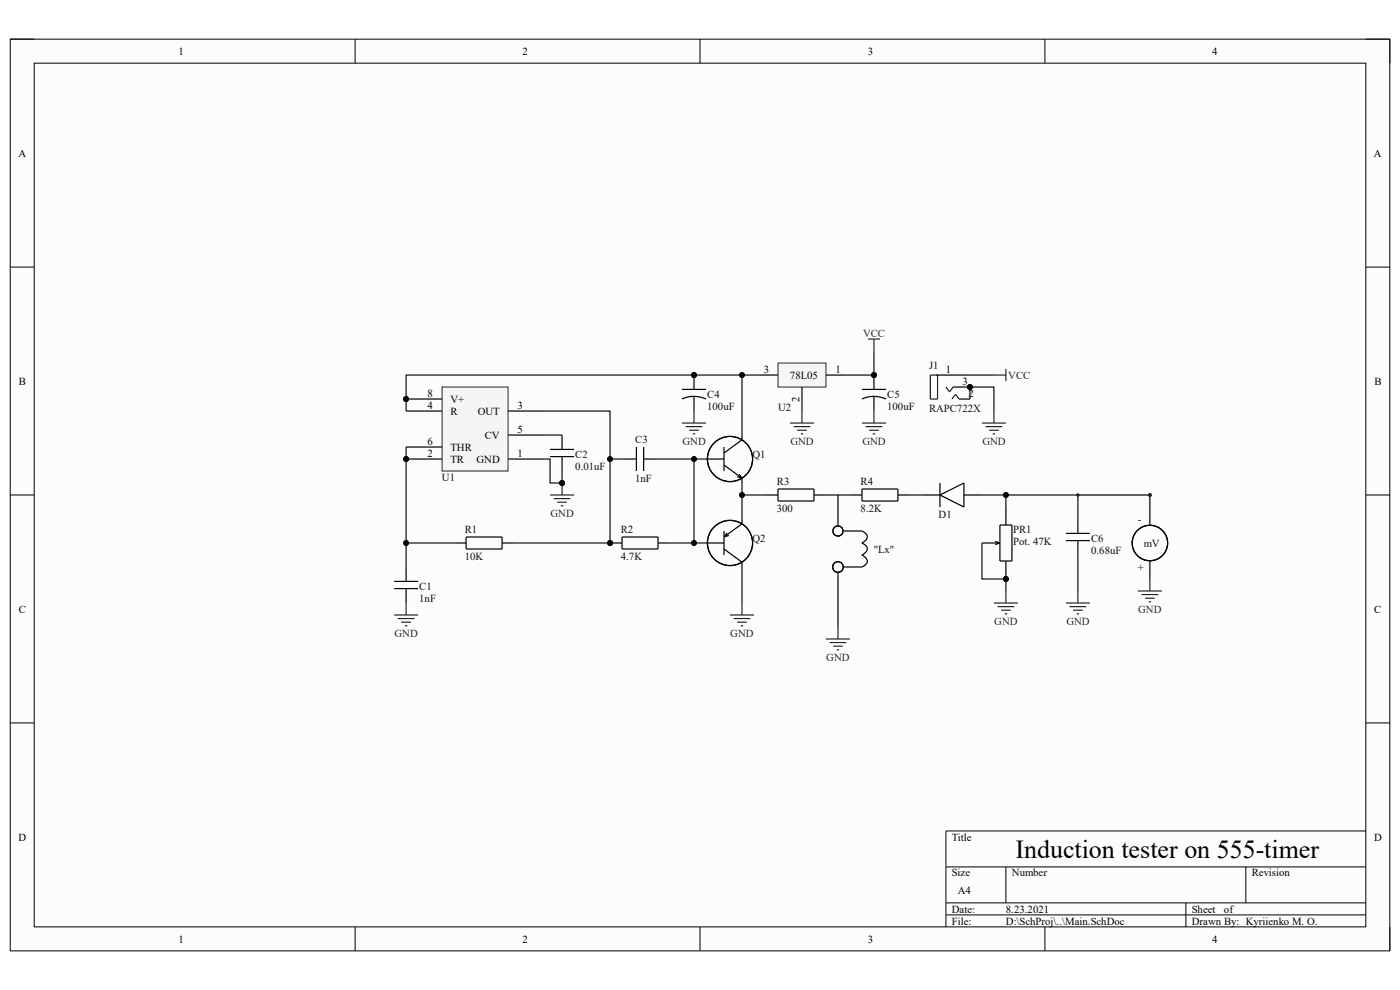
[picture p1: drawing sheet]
<svg xmlns="http://www.w3.org/2000/svg" width="297mm" height="210mm" viewBox="0 0 297 210" stroke-linecap="round" stroke-linejoin="round" font-family="sans-serif">
<path d="M2.2 8.3h292.7v193.4h-292.7z" fill-rule="evenodd" fill="#fcfcfc"/>
<path d="M2.2 8.3h292.7v193.4h-292.7z" fill="none" stroke="#000" stroke-width=".21"/>
<path d="M7.3 13.4h282.5v183.2h-282.5z" fill-rule="evenodd" fill="#fcfcfc"/>
<g fill="none" stroke="#000" stroke-width=".21">
<path d="M2.2 8.3h5.1M7.3 13.4h282.5v183.2h-282.5zM75.3 8.3v5.1M148.5 8.3v5.1M221.7 8.3v5.1M289.8 8.3h5.1v5.1M2.2 56.7h5.1M289.8 56.7h5.1M2.2 105h5.1M289.8 105h5.1M2.2 153.4h5.1M289.8 153.4h5.1"/>
<path d="M289.8 176.3h-89.1v20.3M75.3 196.6v5.1M148.5 196.6v5.1M200.7 183.9h89.1M200.7 191.5h89.1M200.7 194.1h89.1M213.4 183.9v7.6M221.7 196.6v5.1M251.6 191.5v5.1M264.3 183.9v7.6M294.9 196.6v5.1"/>
</g>
<path d="M165.1 77h10.1v5.1h-10.1z" fill-rule="evenodd" fill="#f5f5f5"/>
<path d="M165.1 77h10.1v5.1h-10.1z" fill="none" stroke="#262626" stroke-width=".21"/>
<path d="M161.2 79.6h3.9M175.2 79.6h3.8M170.1 82.1v2.6" fill="none" stroke="#000" stroke-width=".25"/>
<circle cx="147.2" cy="79.6" r=".51" fill="#0e0e0e"/>
<circle cx="147.2" cy="79.6" r=".51" fill="none" stroke="#0e0e0e" stroke-width=".21"/>
<path d="M147.2 79.6v3M144.7 82.6h5.1" fill="none" stroke="#000" stroke-width=".25"/>
<circle cx="147.2" cy="79.6" r=".51" fill="#0e0e0e"/>
<circle cx="147.2" cy="79.6" r=".51" fill="none" stroke="#0e0e0e" stroke-width=".21"/>
<path d="M144.7 84.7a6.2 6.2 0 0 1 5.1 0M147.2 84.1v3.1" fill="none" stroke="#000" stroke-width=".25"/>
<circle cx="185.4" cy="79.6" r=".51" fill="#0e0e0e"/>
<circle cx="185.4" cy="79.6" r=".51" fill="none" stroke="#0e0e0e" stroke-width=".21"/>
<path d="M185.4 79.6v3M182.9 82.6h5.1" fill="none" stroke="#000" stroke-width=".25"/>
<circle cx="185.4" cy="79.6" r=".51" fill="#0e0e0e"/>
<circle cx="185.4" cy="79.6" r=".51" fill="none" stroke="#0e0e0e" stroke-width=".21"/>
<g fill="none" stroke="#000" stroke-width=".25">
<path d="M149.8 97.4h3.8M153.6 94.8v5.1M153.6 98.6l3.8 2.8M157.4 92.3v1l-3.8 2.8M182.9 84.7a6.2 6.2 0 0 1 5.1 0M185.4 84.1v3.1M149.8 115.2h3.8M153.6 112.6v5.1M153.6 116.5l3.8 2.8v1M154.2 113l-.6 .9M154.6 113.6l-1 .3M156.4 101.1l1 .3"/>
<path d="M156.8 100.6l.6 .8M157.4 101.4v1.1M157.4 110.1v1l-3.8 2.8M162.5 105h2.6M165.1 103.7h7.6v2.6h-7.6zM172.7 105h2.5M180.3 105h2.6M182.9 103.7h7.6v2.6h-7.6zM190.5 105h2.6M195.6 105h3.8M199.4 105l5.1-2.5v5.1zM199.4 102.5v5.1"/>
<path d="M204.5 105h3.8"/>
<circle cx="154.9" cy="97.4" r="4.8"/>
<circle cx="154.9" cy="115.2" r="4.8"/>
</g>
<circle cx="213.4" cy="122.8" r=".51" fill="#0e0e0e"/>
<circle cx="213.4" cy="122.8" r=".51" fill="none" stroke="#0e0e0e" stroke-width=".21"/>
<path d="M208.3 115.2h3.8M211.1 114.9l1 .3M212.1 115.2l-1 .3M212.1 111.4h2.6v7.6h-2.6zM213.4 107.6v3.8M213.4 119v3.8" fill="none" stroke="#000" stroke-width=".25"/>
<circle cx="213.4" cy="122.8" r=".51" fill="#0e0e0e"/>
<circle cx="213.4" cy="122.8" r=".51" fill="none" stroke="#0e0e0e" stroke-width=".21"/>
<path d="M132 97.4h3M135 94.8v5.1M136.5 94.8v5.1M136.5 97.4h3.1M226.1 114.7h5.1M226.1 113.2h5.1M228.7 110.1v3.1M228.7 114.7v3" fill="none" stroke="#000" stroke-width=".25"/>
<circle cx="129.4" cy="115.2" r=".51" fill="#0e0e0e"/>
<circle cx="129.4" cy="115.2" r=".51" fill="none" stroke="#0e0e0e" stroke-width=".21"/>
<path d="M129.4 115.2h2.6M132 113.9h7.6v2.6h-7.6zM139.6 115.2h2.5" fill="none" stroke="#000" stroke-width=".25"/>
<circle cx="129.4" cy="115.2" r=".51" fill="#0e0e0e"/>
<circle cx="129.4" cy="115.2" r=".51" fill="none" stroke="#0e0e0e" stroke-width=".21"/>
<circle cx="86.2" cy="84.7" r=".51" fill="#0e0e0e"/>
<circle cx="86.2" cy="84.7" r=".51" fill="none" stroke="#0e0e0e" stroke-width=".21"/>
<circle cx="86.2" cy="97.4" r=".51" fill="#0e0e0e"/>
<circle cx="86.2" cy="97.4" r=".51" fill="none" stroke="#0e0e0e" stroke-width=".21"/>
<path d="M93.8 82.1h14v17.8h-14z" fill-rule="evenodd" fill="#f5f5f5"/>
<path d="M93.8 82.1h14v17.8h-14z" fill="none" stroke="#262626" stroke-width=".21"/>
<path d="M86.2 87.2h7.6M86.2 84.7h7.6" fill="none" stroke="#000" stroke-width=".25"/>
<circle cx="86.2" cy="84.7" r=".51" fill="#0e0e0e"/>
<circle cx="86.2" cy="84.7" r=".51" fill="none" stroke="#0e0e0e" stroke-width=".21"/>
<path d="M86.2 94.8h7.6M86.2 97.4h7.6" fill="none" stroke="#000" stroke-width=".25"/>
<circle cx="86.2" cy="97.4" r=".51" fill="#0e0e0e"/>
<circle cx="86.2" cy="97.4" r=".51" fill="none" stroke="#0e0e0e" stroke-width=".21"/>
<g fill="none" stroke="#000" stroke-width=".25">
<path d="M107.8 97.4h7.6M107.8 87.2h7.6M107.8 92.3h7.6M116.7 96.9h5.1M116.7 95.3h5.1M119.2 92.3v3M119.2 96.9v3M96.3 115.2h2.6M98.9 113.9h7.6v2.6h-7.6zM106.5 115.2h2.6M83.6 124.9h5.1M83.6 123.3h5.1"/>
<path d="M86.2 120.3v3M86.2 124.9v3"/>
</g>
<path d="M182.9 89.7h5.1M183.6 90.5h3.6M184.4 91.3h2M185.2 92h.5M185.4 87.2v2.5" fill="none" stroke="#262626" stroke-width=".25"/>
<circle cx="205.8" cy="82.1" r=".51" fill="#0e0e0e"/>
<circle cx="205.8" cy="82.1" r=".51" fill="none" stroke="#0e0e0e" stroke-width=".21"/>
<path d="M197.4 79.6h1.5v5.1h-1.5zM200.7 82.1l.7 1 .8-1M202 84.7l.7-1.1 .8 1.1" fill="none" stroke="#1c1c1c" stroke-width=".25"/>
<path d="M202.2 82.1h3.6M203.5 84.7h2.3" fill="none" stroke="#000" stroke-width=".25"/>
<circle cx="205.8" cy="82.1" r=".51" fill="#0e0e0e"/>
<circle cx="205.8" cy="82.1" r=".51" fill="none" stroke="#0e0e0e" stroke-width=".21"/>
<path d="M198.6 79.6h7.2" fill="none" stroke="#000" stroke-width=".25"/>
<g fill="none" stroke="#262626" stroke-width=".25">
<path d="M210.9 79.6h2.5M213.4 78.3v2.5M208.3 89.7h5.1M209.1 90.5h3.5M209.8 91.3h2.1M210.6 92h.5M210.9 87.2v2.5M116.7 105h5.1M117.5 105.8h3.5M118.2 106.5h2.1M119 107.3h.5M119.2 102.5v2.5"/>
<path d="M83.6 130.5h5.1M84.4 131.2h3.5M85.1 132h2.1M85.9 132.8h.5M86.2 127.9v2.6M154.9 130.5h5.1M155.6 131.2h3.6M156.4 132h2M157.2 132.8h.5M157.4 127.9v2.6M210.9 127.9h5.1M211.6 128.7h3.6"/>
<path d="M212.4 129.4h2M213.1 130.2h.6M213.4 125.4v2.5M226.1 127.9h5.1M226.9 128.7h3.6M227.7 129.4h2M228.4 130.2h.5M228.7 125.4v2.5"/>
</g>
<circle cx="119.2" cy="102.5" r=".51" fill="#0e0e0e"/>
<circle cx="119.2" cy="102.5" r=".51" fill="none" stroke="#0e0e0e" stroke-width=".21"/>
<g fill="none" stroke="#262626" stroke-width=".25">
<path d="M184.1 71.9h2.6M185.4 71.9v2.6M144.7 89.7h5.1M145.5 90.5h3.5M146.2 91.3h2.1M147 92h.5M147.2 87.2v2.5M167.6 89.7h5.1M168.4 90.5h3.5M169.1 91.3h2.1M169.9 92h.5M170.1 87.2v2.5"/>
<path d="M175.2 135.6h5.1M176 136.3h3.6M176.8 137.1h2M177.5 137.8h.5M177.8 133v2.6"/>
</g>
<g fill="none" stroke="#000" stroke-width=".25">
<path d="M177.8 105v6.4M177.8 121.6v11.4"/>
<circle cx="177.8" cy="112.6" r="1.07"/>
<circle cx="177.8" cy="112.6" r="1.08"/>
<circle cx="177.8" cy="120.3" r="1.13"/>
</g>
<path d="M86.2 94.8v20.4h10.1M228.7 117.7v7.7" fill="none" stroke="#0e0e0e" stroke-width=".25"/>
<circle cx="86.2" cy="97.4" r=".51" fill="#0e0e0e"/>
<circle cx="86.2" cy="97.4" r=".51" fill="none" stroke="#0e0e0e" stroke-width=".21"/>
<circle cx="86.2" cy="115.2" r=".51" fill="#0e0e0e"/>
<circle cx="86.2" cy="115.2" r=".51" fill="none" stroke="#0e0e0e" stroke-width=".21"/>
<path d="M161.2 79.6h-75v7.6" fill="none" stroke="#0e0e0e" stroke-width=".25"/>
<circle cx="157.4" cy="79.6" r=".51" fill="#0e0e0e"/>
<circle cx="157.4" cy="79.6" r=".51" fill="none" stroke="#0e0e0e" stroke-width=".21"/>
<circle cx="147.2" cy="79.6" r=".51" fill="#0e0e0e"/>
<circle cx="147.2" cy="79.6" r=".51" fill="none" stroke="#0e0e0e" stroke-width=".21"/>
<circle cx="86.2" cy="84.7" r=".51" fill="#0e0e0e"/>
<circle cx="86.2" cy="84.7" r=".51" fill="none" stroke="#0e0e0e" stroke-width=".21"/>
<path d="M129.4 97.4v17.8h-20.3" fill="none" stroke="#0e0e0e" stroke-width=".25"/>
<circle cx="129.4" cy="97.4" r=".51" fill="#0e0e0e"/>
<circle cx="129.4" cy="97.4" r=".51" fill="none" stroke="#0e0e0e" stroke-width=".21"/>
<circle cx="129.4" cy="115.2" r=".51" fill="#0e0e0e"/>
<circle cx="129.4" cy="115.2" r=".51" fill="none" stroke="#0e0e0e" stroke-width=".21"/>
<path d="M115.4 97.4h1.3v5.1h2.5" fill="none" stroke="#0e0e0e" stroke-width=".25"/>
<circle cx="119.2" cy="102.5" r=".51" fill="#0e0e0e"/>
<circle cx="119.2" cy="102.5" r=".51" fill="none" stroke="#0e0e0e" stroke-width=".21"/>
<path d="M115.4 87.2h14v10.2h2.6M115.4 92.3h3.8" fill="none" stroke="#0e0e0e" stroke-width=".25"/>
<circle cx="129.4" cy="97.4" r=".51" fill="#0e0e0e"/>
<circle cx="129.4" cy="97.4" r=".51" fill="none" stroke="#0e0e0e" stroke-width=".21"/>
<path d="M139.6 97.4h10.2" fill="none" stroke="#0e0e0e" stroke-width=".25"/>
<circle cx="147.2" cy="97.4" r=".51" fill="#0e0e0e"/>
<circle cx="147.2" cy="97.4" r=".51" fill="none" stroke="#0e0e0e" stroke-width=".21"/>
<path d="M142.1 115.2h7.7" fill="none" stroke="#0e0e0e" stroke-width=".25"/>
<circle cx="147.2" cy="115.2" r=".51" fill="#0e0e0e"/>
<circle cx="147.2" cy="115.2" r=".51" fill="none" stroke="#0e0e0e" stroke-width=".21"/>
<path d="M157.4 105h5.1" fill="none" stroke="#0e0e0e" stroke-width=".25"/>
<circle cx="157.4" cy="105" r=".51" fill="#0e0e0e"/>
<circle cx="157.4" cy="105" r=".51" fill="none" stroke="#0e0e0e" stroke-width=".21"/>
<path d="M185.4 74.5v5.1h-6.4M175.2 105h5.1" fill="none" stroke="#0e0e0e" stroke-width=".25"/>
<circle cx="185.4" cy="79.6" r=".51" fill="#0e0e0e"/>
<circle cx="185.4" cy="79.6" r=".51" fill="none" stroke="#0e0e0e" stroke-width=".21"/>
<path d="M205.8 84.7v-2.6h5.1v5.1M193.1 105h2.5" fill="none" stroke="#0e0e0e" stroke-width=".25"/>
<circle cx="205.8" cy="82.1" r=".51" fill="#0e0e0e"/>
<circle cx="205.8" cy="82.1" r=".51" fill="none" stroke="#0e0e0e" stroke-width=".21"/>
<path d="M205.8 79.6h5.1M208.3 115.2v7.6h5.1v2.6" fill="none" stroke="#0e0e0e" stroke-width=".25"/>
<circle cx="213.4" cy="122.8" r=".51" fill="#0e0e0e"/>
<circle cx="213.4" cy="122.8" r=".51" fill="none" stroke="#0e0e0e" stroke-width=".21"/>
<path d="M208.3 105h5.1" fill="none" stroke="#0e0e0e" stroke-width=".25"/>
<circle cx="213.4" cy="105" r=".51" fill="#0e0e0e"/>
<circle cx="213.4" cy="105" r=".51" fill="none" stroke="#0e0e0e" stroke-width=".21"/>
<path d="M213.4 107.6v-2.6h15.3v5.1" fill="none" stroke="#0e0e0e" stroke-width=".25"/>
<circle cx="213.4" cy="105" r=".51" fill="#0e0e0e"/>
<circle cx="213.4" cy="105" r=".51" fill="none" stroke="#0e0e0e" stroke-width=".21"/>
<path d="M86.2 115.2v5.1" fill="none" stroke="#0e0e0e" stroke-width=".25"/>
<circle cx="86.2" cy="115.2" r=".51" fill="#0e0e0e"/>
<circle cx="86.2" cy="115.2" r=".51" fill="none" stroke="#0e0e0e" stroke-width=".21"/>
<path d="M119.2 99.9v2.6" fill="none" stroke="#0e0e0e" stroke-width=".25"/>
<circle cx="119.2" cy="102.5" r=".51" fill="#0e0e0e"/>
<circle cx="119.2" cy="102.5" r=".51" fill="none" stroke="#0e0e0e" stroke-width=".21"/>
<path d="M147.2 97.4v17.8" fill="none" stroke="#0e0e0e" stroke-width=".25"/>
<circle cx="147.2" cy="97.4" r=".51" fill="#0e0e0e"/>
<circle cx="147.2" cy="97.4" r=".51" fill="none" stroke="#0e0e0e" stroke-width=".21"/>
<circle cx="147.2" cy="115.2" r=".51" fill="#0e0e0e"/>
<circle cx="147.2" cy="115.2" r=".51" fill="none" stroke="#0e0e0e" stroke-width=".21"/>
<path d="M157.4 102.5v7.6M157.4 120.3v7.6" fill="none" stroke="#0e0e0e" stroke-width=".25"/>
<circle cx="157.4" cy="105" r=".51" fill="#0e0e0e"/>
<circle cx="157.4" cy="105" r=".51" fill="none" stroke="#0e0e0e" stroke-width=".21"/>
<path d="M157.4 79.6v12.7" fill="none" stroke="#0e0e0e" stroke-width=".25"/>
<circle cx="157.4" cy="79.6" r=".51" fill="#0e0e0e"/>
<circle cx="157.4" cy="79.6" r=".51" fill="none" stroke="#0e0e0e" stroke-width=".21"/>
<path d="M170.1 84.7v2.5" fill="none" stroke="#0e0e0e" stroke-width=".25"/>
<g fill="none" stroke="#000" stroke-width=".25">
<path d="M179 112.6h3.9l.2 .2a1.26 1.26 0 0 1 .8 1.3 1.26 1.26 0 0 1-1 1.1l.2 .1a1.26 1.26 0 0 1 .8 1.3 1.26 1.26 0 0 1-1 1.1l.1 .1a1.25 1.25 0 0 1 1 1.3 1.25 1.25 0 0 1-1.1 1.2h-3.9M228.7 105h15.2v6.4M243.9 119v3.8"/>
<circle cx="243.9" cy="115.2" r="3.8"/>
</g>
<path d="M241.4 125.4h5.1M242.2 126.1h3.5M242.9 126.9h2.1M243.7 127.7h.5M243.9 122.8v2.6" fill="none" stroke="#262626" stroke-width=".25"/>
<g fill="none" stroke="#1c1c1c" stroke-width=".25">
<circle cx="228.7" cy="105" r=".21"/>
<circle cx="243.9" cy="105" r=".27"/>
<circle cx="244" cy="105" r=".27"/>
</g>
<text font-size="5.5" x="215.4" y="181.9">Induction tester on 555-timer</text>
<g font-size="2.3">
<text x="37.9" y="11.6">1</text>
<text x="110.9" y="11.6">2</text>
<text x="184.1" y="11.6">3</text>
<text x="257.2" y="11.6">4</text>
<text x="3.9" y="33.2">A</text>
<text x="291.5" y="33.2">A</text>
<text x="4" y="81.6">B</text>
<text x="162.1" y="79">3</text>
<text x="167.6" y="80.3">78L05</text>
<text x="177.2" y="79">1</text>
<text x="200.7" y="79">1</text>
<text x="204.2" y="81.6">3</text>
<text x="291.6" y="81.6">B</text>
<text x="90.7" y="86.7">4</text>
<text x="90.7" y="84.2">8</text>
<text x="95.5" y="88">R</text>
<text x="95.5" y="85.4">V+</text>
<text x="101.3" y="88">OUT</text>
<text x="109.8" y="86.7">3</text>
<text x="169.6" y="85.2" transform="rotate(-90 169.6 85.2)">2</text>
<text x="205.5" y="84.2">2</text>
<text x="90.7" y="94.3">6</text>
<text x="95.5" y="95.6">THR</text>
<text x="102.8" y="93">CV</text>
<text x="109.8" y="91.8">5</text>
<text x="90.7" y="96.9">2</text>
<text x="95.5" y="98.1">TR</text>
<text x="101.1" y="98.1">GND</text>
<text x="109.8" y="96.9">1</text>
<text x="4" y="130">C</text>
<text x="291.5" y="130">C</text>
<text x="3.9" y="178.3">D</text>
<text x="201.9" y="178.3">Title</text>
<text x="291.5" y="178.3">D</text>
<text x="201.9" y="185.9">Size</text>
<text x="214.7" y="185.9">Number</text>
<text x="265.5" y="185.9">Revision</text>
<text x="203.2" y="189.7">A4</text>
<text x="201.9" y="193.6">Date:</text>
<text x="201.9" y="196.1">File:</text>
<text x="213.4" y="193.6">8.23.2021</text>
<text x="213.4" y="196.1">D:\SchProj\..\Main.SchDoc</text>
<text x="252.8" y="193.6">Sheet</text>
<text x="252.9" y="196.1">Drawn By: Kyriienko M. O.</text>
<text x="259.7" y="193.6">of</text>
<text x="37.9" y="199.9">1</text>
<text x="110.9" y="199.9">2</text>
<text x="184.1" y="199.9">3</text>
<text x="257.2" y="199.9">4</text>
</g>
<g font-size="2.3" fill="#262626">
<text x="183.1" y="71.4">VCC</text>
<text x="213.9" y="80.3">VCC</text>
<text x="144.8" y="94.3">GND</text>
<text x="167.7" y="94.3">GND</text>
<text x="183" y="94.3">GND</text>
<text x="208.4" y="94.3">GND</text>
<text x="116.8" y="109.6">GND</text>
<text x="241.5" y="130">GND</text>
<text x="83.7" y="135">GND</text>
<text x="154.9" y="135">GND</text>
<text x="210.9" y="132.5">GND</text>
<text x="226.2" y="132.5">GND</text>
<text x="175.3" y="140.1">GND</text>
</g>
<g font-size="2.3" fill="#0e0e0e">
<text x="197.1" y="78.3">J1</text>
<text x="150" y="84.4">C4</text>
<text x="150" y="87">100uF</text>
<text x="165.1" y="87.2">U2</text>
<text x="188.2" y="84.4">C5</text>
<text x="188.2" y="87">100uF</text>
<text x="197.1" y="87.5">RAPC722X</text>
<text x="134.7" y="94.1">C3</text>
<text x="93.8" y="101.9">U1</text>
<text x="122" y="97.1">C2</text>
<text x="122" y="99.7">0.01uF</text>
<text x="159.6" y="97.2">Q1</text>
<text x="134.7" y="102.2">1nF</text>
<text x="164.8" y="103">R3</text>
<text x="182.6" y="103">R4</text>
<text x="98.6" y="113.2">R1</text>
<text x="131.7" y="113.2">R2</text>
<text x="164.8" y="108.6">300</text>
<text x="182.6" y="108.6">8.2K</text>
<text x="199.1" y="109.9">D1</text>
<text x="214.9" y="113.2">PR1</text>
<text x="241.4" y="110.9">-</text>
<text x="98.6" y="118.7">10K</text>
<text x="131.7" y="118.7">4.7K</text>
<text x="159.6" y="115">Q2</text>
<text x="185.4" y="117.2">&quot;Lx&quot;</text>
<text x="214.9" y="115.7">Pot. 47K</text>
<text x="231.5" y="114.9">C6</text>
<text x="231.5" y="117.5">0.68uF</text>
<text x="242.7" y="116">mV</text>
<text x="88.9" y="125.1">C1</text>
<text x="241.4" y="121">+</text>
<text x="88.9" y="127.7">1nF</text>
</g>
</svg>
